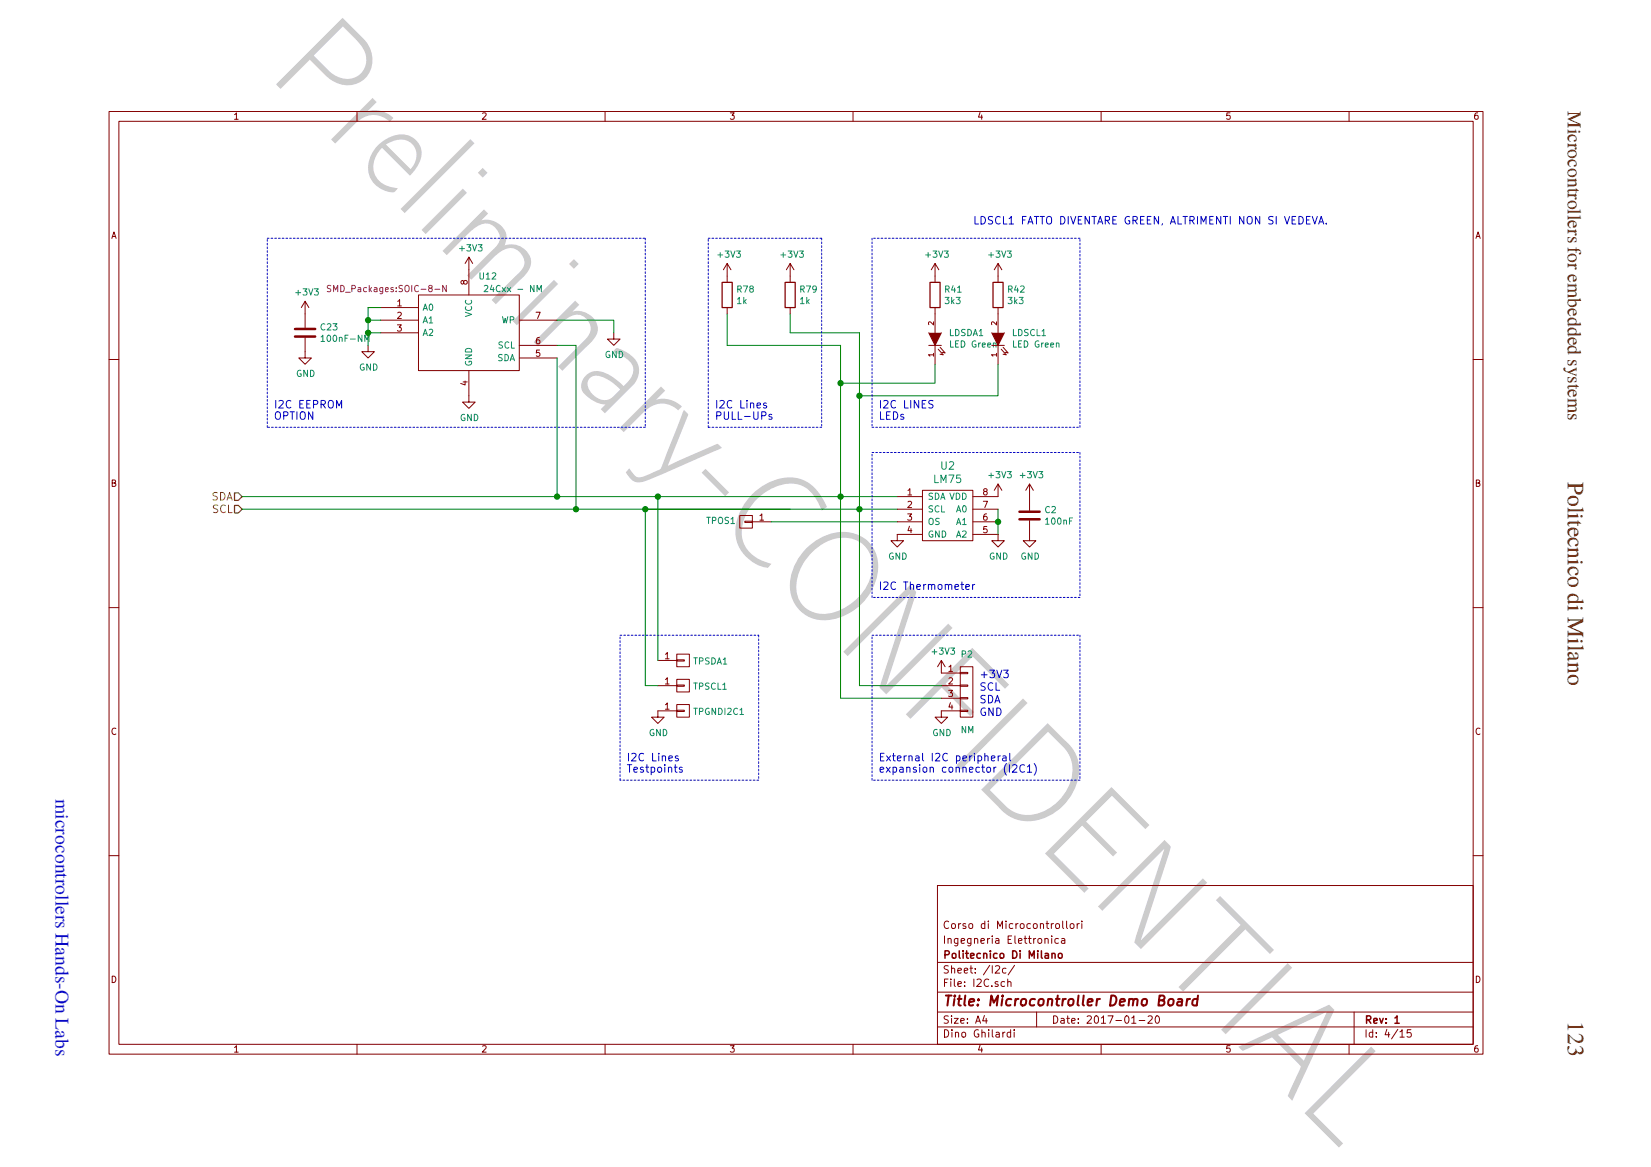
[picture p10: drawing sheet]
<svg xmlns="http://www.w3.org/2000/svg" width="297mm" height="210mm" viewBox="0 0 297 210" stroke-linecap="round" stroke-linejoin="round" font-family="sans-serif">
<g fill="none" stroke="#840000" stroke-width=".18">
<path d="M19.6 20.1h247.2v169.5h-247.2zM21.4 21.8h243.6v166h-243.6zM42.2 20.6l.3-.3v1.2M42.2 21.5h.7M64.2 20.1v1.7M86.8 20.4l.5-.1 .2 .3-.7 .9h.7M108.9 20.1v1.7M131.4 20.3h.7l-.4 .4 .4 .1v.5l-.2 .2-.5-.2M153.5 20.1v1.7M176.3 20.2l-.3 .9h.8M176.6 20.7v.8M198.1 20.1v1.7"/>
<path d="M221.3 20.3h-.5l-.1 .5 .2-.1 .3 .1 .1 .5-.2 .2-.4-.2M242.7 20.1v1.7M265.9 20.3l-.4 .1a.86 .86 0 0 0-.1 1h.5v-.4l-.2-.3-.3 .1-.1 .2M20.1 42.9l.4-1.2 .4 1.2M20.2 42.5h.6M265.5 42.9l.4-1.2 .4 1.2M265.6 42.5h.6M19.6 64.7h1.8M167.1 62.1h2.3M168.8 62.8l.9 1-.6-.1M169.1 62.5l.9 1-.5-.1M265 64.7h1.8"/>
<path d="M20.2 86.9l.5-.1 .1-.2-.1-.2-.5-.1v1.2h.4l.2-.4-.2-.2M161.4 89.3h4.6M161.4 91.6h4.6M161.4 93.9h4.6M163.3 92.4h.7l-.4 .5 .3 .1 .1 .4-.2 .2-.5-.2M163.4 90.3l.4-.1 .2 .3-.7 .8h.7M163.4 88.2l.3-.3v1.1M163.4 89h.6M163.6 94.7l-.2 .7h.7M163.9 95.1v.7M166 88.2h9v9.1h-9zM166 96.1h-4.6v1.2h1.2l-1.2 1.1-1.1-1.1h1.1"/>
<path d="M175 96.1h4.6v1.2h1.1l-1.1 1.1-1.2-1.1h1.2M175 91.6h4.6M175 93.9h4.6M176.9 90.2h.8l-.5 1.1M177.2 88.4l-.2-.3 .2-.2h.2l.2 .2-.1 .2-.5 .3v.2l.2 .2h.3l.1-.2v-.2l-.2-.2M177.5 92.4h-.2a.7 .7 0 0 0-.1 1.2l.3-.1 .1-.4-.2-.2h-.2l-.2 .2M177.5 94.7h-.5v.5l.4-.1 .2 .3v.2l-.2 .2-.4-.1M179.6 87.1l-.7 1.1M180.2 88.2l-.6-1.1v2.2h-4.6M185.2 87.1l-.6 1.1M185.2 93.6v3.7h1.2l-1.2 1.1-1.1-1.1h1.1M185.9 88.2l-.7-1.1v4.7"/>
<path d="M265.6 86.9l.5-.1 .1-.2v-.2l-.6-.1v1.2h.5l.2-.4-.3-.2M19.6 109.3h1.8M118.4 118.8h3.4M119.7 118.5h.7M119.7 117.7l.4-.3v1.1M121.8 118.7h1.3v.2h-1.3zM121.8 117.7h2.2v2.2h-2.2zM265 109.3h1.8M20.8 131.1a.55 .55 0 0 0-.7 .4 .55 .55 0 0 0 .5 .6l.2-.1M118.4 123.3h3.4M119.7 123h.7M119.7 122.2l.4-.3v1.1"/>
<path d="M121.8 123.2h1.3v.2h-1.3zM121.8 122.2h2.2v2.3h-2.2zM266.3 131.1a.55 .55 0 0 0-.8 .4 .55 .55 0 0 0 .6 .6l.2-.1M19.6 153.9h1.8M168.7 159.3h96.3v28.5h-96.3zM265 153.9h1.8M20.2 175.6a.58 .58 0 0 1 .7 .6 .58 .58 0 0 1-.7 .5zM168.7 178.5h96.3M168.7 173.1h96.3M265.6 175.6a.58 .58 0 0 1 .7 .6 .58 .58 0 0 1-.7 .5zM42.2 188.4l.3-.3v1.1M42.2 189.2h.7"/>
<path d="M64.2 187.8v1.8M86.8 188.2l.5-.1 .2 .3-.7 .8h.7M108.9 187.8v1.8M131.4 188.1h.7l-.4 .4 .4 .1v.5l-.2 .1-.5-.1M153.5 187.8v1.8M168.7 184.7h96.3M168.7 182h96.3M176.3 188l-.3 .9h.8M176.6 188.5v.7M186.5 182v2.7M198.1 187.8v1.8M221.3 188.1h-.5l-.1 .5 .2-.1 .3 .1 .1 .5-.2 .1-.4-.1"/>
<path d="M242.7 187.8v1.8M243.6 182v5.8M265.9 188.1l-.4 .1a.86 .86 0 0 0-.1 1h.5v-.5l-.2-.2-.3 .1-.1 .1"/>
</g>
<g fill="none" stroke="#008484" stroke-width=".18">
<path d="M167.2 93.4l.2-.2a.39 .39 0 0 1 .5 .4l-.1 .6-.4 .2-.2-.2zM167.8 95.6a.51 .51 0 0 0-.7 .5 .51 .51 0 0 0 .7 .4v-.4h-.2M167.8 88.8l-.4-.1-.2 .1v.3l.5 .2 .1 .3-.2 .2h-.5M167.8 91h-.4l-.2 .1v.3l.5 .2 .1 .3-.2 .2-.5-.1M168.3 88.7a.57 .57 0 0 1 .6 .6 .57 .57 0 0 1-.6 .5zM168.9 91.1a.5 .5 0 0 0-.6 0 .5 .5 0 0 0 0 .7l.3 .3 .3-.1M169 93.3l-.5-.1-.2 .2 .1 .3 .5 .2v.3l-.1 .2-.5-.1M169 95.5v1.1l-.7-1.1v1.1M169.2 89.8l.4-1.1 .4 1.1M169.4 89.5h.5M169.4 91v1.1h.6M169.5 95.5a.57 .57 0 0 1 .7 .6 .57 .57 0 0 1-.7 .5z"/>
<path d="M170.9 88.7l.4 1.1 .4-1.1M172 88.7a.57 .57 0 0 1 .7 .6 .57 .57 0 0 1-.7 .5zM172.1 96.6l.4-1.1 .4 1.1M172.1 94.4l.4-1.2 .4 1.2M172.1 92.1l.4-1.1 .4 1.1M172.2 96.3h.5M172.2 94h.5M172.2 91.8h.5M173.2 94.4h.6M173.2 93.5l.3-.3v1.2M173.2 95.6l.4-.1 .2 .3-.7 .8h.7M173.2 88.7a.57 .57 0 0 1 .6 .6 .57 .57 0 0 1-.6 .5z"/>
<path d="M173.3 91.1l.1-.1a.6 .6 0 0 1 .4 .5 .6 .6 0 0 1-.4 .6l-.2-.4zM188.8 91.2a.5 .5 0 0 0-.7 .5 .5 .5 0 0 0 .7 .4M189.2 91.2l.5-.1 .2 .3-.7 .8h.7"/>
</g>
<path d="M183.4 93.4h3.6M183.4 92h3.6" fill="none" stroke="#840000" stroke-width=".45"/>
<path d="M39.1 88.6h-.5l-.3 .2 .1 .3 .6 .3v.4a.55 .55 0 0 1-.7 .1M39.2 90.9l-.5-.1-.3 .3 .1 .3 .6 .3v.4a.56 .56 0 0 1-.7 0M39.7 88.6a.69 .69 0 0 1 .8 .7 .69 .69 0 0 1-.8 .6zM40.5 91a.63 .63 0 0 0-.8 .5 .63 .63 0 0 0 .8 .6M40.9 89.9l.4-1.3 .5 1.3M41 89.6h.6M41.1 90.8v1.4h.7" fill="none" stroke="#848400" stroke-width=".18"/>
<path d="M42.2 88.6h.7l.7 .7-.7 .7h-.7zM42.2 90.9h.7l.7 .7-.7 .7h-.7z" fill="none" stroke="#848400" stroke-width=".23"/>
<path d="M167.1 59.9h2.3l-1.2 2.2z" fill="#840000"/>
<path d="M167.1 59.9l1.1 2.2 1.2-2.2M168 57.9v.6l-.7-.6-.2 .2v.3M168.2 47.4l-.7 1.1M168.2 55.3v4.6M168.9 48.5l-.7-1.1v3.4M168 63.8h-.9l.2 .3M168 63.6v.5M168.2 62.1v3.4M178.4 62.1h2.3M180.1 62.8l.9 1-.5-.1M180.5 62.5l.9 1-.6-.1" fill="none" stroke="#840000" stroke-width=".18"/>
<path d="M167.3 50.8h1.8v4.5h-1.8z" fill="none" stroke="#840000" stroke-width=".23"/>
<path d="M178.4 59.9h2.3l-1.1 2.2z" fill="#840000"/>
<g fill="none" stroke="#840000" stroke-width=".18">
<path d="M130.8 49.7v1.1M130.8 55.3v1.2M142.2 49.7v1.1M142.2 55.3v1.2M178.4 59.9l1.2 2.2 1.1-2.2M179.3 57.9v.6l-.7-.6-.2 .2 .1 .3M179.6 55.3v4.6M179.6 47.4l-.7 1.1M180.2 48.5l-.6-1.1v3.4M179.3 63.8h-.9l.2 .3M179.3 63.6v.5M179.6 62.1v3.4"/>
<path d="M133.1 92.7h2.3v2.3h-2.3zM134 93.7h1.4v.3h-1.4zM135.4 93.9h3.4M136.7 92.7l.4-.3v1.2M136.7 93.6h.7M169.4 118.8l-.7 1.1M170 119.9l-.6-1.1v2.3h3.4M170.7 119.9l.4-.3v1.2M172.8 119.9h2.2v9.1h-2.2zM169.4 123.3h3.4M169.4 125.6h3.4M170.7 124.2h.7l-.4 .4 .3 .1 .1 .4-.2 .2-.5-.1"/>
<path d="M170.7 120.8h.7M170.7 122l.5-.1 .2 .3-.7 .8h.7M171 126.4l-.3 .8h.7M171.3 126.8v.8M172.8 127.9h-3.4v1.1h1.1l-1.1 1.1-1.2-1.1h1.2M172.8 127.7h1.3v.3h-1.3zM172.8 125.5h1.3v.2h-1.3zM172.8 123.2h1.3v.2h-1.3zM172.8 120.9h1.3v.3h-1.3z"/>
</g>
<path d="M129.9 50.8h1.8v4.5h-1.8zM141.3 50.8h1.8v4.5h-1.8zM178.7 50.8h1.8v4.5h-1.8z" fill="none" stroke="#840000" stroke-width=".23"/>
<path d="M167.7 117.2h.9M168.1 116.8v.9M169 116.5h.7l-.4 .5 .3 .1 .1 .4-.2 .2-.5-.1M170 116.5l.4 1.2 .4-1.2M171 116.5h.7l-.3 .5 .3 .1v.5l-.2 .1-.5-.1M173.1 117.7l.6-.1v-.4l-.6-.1v1.1M174.2 117.2l.4-.1 .2 .3-.7 .8h.7" fill="none" stroke="#008484" stroke-width=".18"/>
<path d="M179.6 91.6v4.5" fill="none" stroke="#008400" stroke-width=".18"/>
<circle cx="179.6" cy="93.9" r=".45" fill="#008400"/>
<circle cx="179.6" cy="93.9" r=".45" fill="none" stroke="#008400" stroke-width=".23"/>
<path d="M43.6 89.3h117.8M43.6 91.6h117.8M118.4 89.3v29.5" fill="none" stroke="#008400" stroke-width=".18"/>
<circle cx="118.4" cy="89.3" r=".45" fill="#008400"/>
<circle cx="118.4" cy="89.3" r=".45" fill="none" stroke="#008400" stroke-width=".23"/>
<path d="M154.6 59.9v63.4h14.8" fill="none" stroke="#008400" stroke-width=".18"/>
<circle cx="154.6" cy="91.6" r=".45" fill="#008400"/>
<circle cx="154.6" cy="91.6" r=".45" fill="none" stroke="#008400" stroke-width=".23"/>
<path d="M151.2 62.1v63.5h18.2" fill="none" stroke="#008400" stroke-width=".18"/>
<circle cx="151.2" cy="89.3" r=".45" fill="#008400"/>
<circle cx="151.2" cy="89.3" r=".45" fill="none" stroke="#008400" stroke-width=".23"/>
<path d="M142.2 59.9h12.4M168.2 65.5v3.4h-17M179.6 65.5v5.7h-25M138.8 93.9h22.6" fill="none" stroke="#008400" stroke-width=".18"/>
<path d="M130.8 47.4l-.7 1.1M131.5 48.5l-.7-1.1v2.3M142.2 47.4l-.7 1.1M142.8 48.5l-.6-1.1v2.3" fill="none" stroke="#840000" stroke-width=".18"/>
<path d="M156.9 42.9v34M194.3 42.9h-37.4M156.9 76.9h37.4M194.3 76.9v-34M156.9 81.4h37.4M194.3 81.4v26.1M156.9 107.5v-26.1M156.9 114.3h37.4M194.3 107.5h-37.4M194.3 114.3v26M156.9 140.3v-26M194.3 140.3h-37.4" fill="none" stroke="#0000c2" stroke-width=".18" stroke-dasharray=".3 .4"/>
<circle cx="154.6" cy="71.2" r=".45" fill="#008400"/>
<circle cx="154.6" cy="71.2" r=".45" fill="none" stroke="#008400" stroke-width=".23"/>
<path d="M130.8 62.1h20.4" fill="none" stroke="#008400" stroke-width=".18"/>
<circle cx="151.2" cy="68.9" r=".45" fill="#008400"/>
<circle cx="151.2" cy="68.9" r=".45" fill="none" stroke="#008400" stroke-width=".23"/>
<path d="M130.8 56.5v5.6M142.2 56.5v3.4M116.1 91.6v31.7h2.3" fill="none" stroke="#008400" stroke-width=".18"/>
<path d="M127.4 42.9h20.4M147.8 42.9v34M127.4 76.9v-34M147.8 76.9h-20.4" fill="none" stroke="#0000c2" stroke-width=".18" stroke-dasharray=".3 .4"/>
<circle cx="116.1" cy="91.6" r=".45" fill="#008400"/>
<circle cx="116.1" cy="91.6" r=".45" fill="none" stroke="#008400" stroke-width=".23"/>
<path d="M111.6 114.3h24.9M136.5 114.3v26M111.6 140.3v-26M136.5 140.3h-24.9" fill="none" stroke="#0000c2" stroke-width=".18" stroke-dasharray=".3 .4"/>
<g fill="none" stroke="#840000" stroke-width=".18">
<path d="M54.9 54.2l-.7 1.1M55.6 55.3l-.7-1.1v2.3M68.5 55.3h6.8M68.5 57.6h6.8M68.5 59.9h6.8M71.5 58.4h.7l-.4 .5 .3 .1 .1 .4-.2 .2-.5-.2M71.6 54.2l.3-.3v1.1M71.6 56.3l.4-.1 .2 .3-.7 .8h.7M71.6 55h.6M75.3 53.1h18.1v13.6h-18.1zM83.4 50.7l.2-.3h.3l.2 .3-.1 .3-.1 .1-.4-.1-.1-.3-.2-.3-.3 .3v.2l.3 .2 .2-.2M84.4 46.3l-.7 1.1"/>
<path d="M85 47.4l-.6-1.1v6.8M93.4 57.6h6.8M54.9 63.3v1.1h1.1l-1.1 1.1-1.1-1.1h1.1M84.4 66.7v5.6h1.1l-1.1 1.2-1.2-1.2h1.2M93.4 64.4h6.8M93.4 62.1h6.8M97 60.7l-.4 .1-.1 .4 .1 .6h.4l.1-.2-.1-.4-.3-.1-.2 .3M97.1 63h-.5l-.1 .5 .4-.1 .2 .2v.3l-.2 .2-.4-.1"/>
</g>
<g fill="none" stroke="#008484" stroke-width=".18">
<path d="M53.2 52.6h.9M53.6 52.2v.9M54.5 51.9h.7l-.4 .5 .4 .1v.4l-.2 .2-.5-.1M55.5 51.9l.4 1.2 .4-1.2M56.6 51.9h.7l-.4 .5 .3 .1v.5l-.2 .1-.4-.1M58.9 58.3l.4-.1 .2 .3-.7 .9h.7M59.9 58.2h.7l-.4 .5 .4 .1v.4l-.2 .2-.5-.2M76.1 55.8l.4-1.1 .4 1.1M76.2 55.5h.6M77.4 54.8l.1-.1a.61 .61 0 0 1 .4 .6 .61 .61 0 0 1-.4 .5 .74 .74 0 0 1-.1-1zM65.6 61.4v-1.1l.4 .8 .4-.8v1.1M83.8 65a.53 .53 0 0 0 .5 .7 .53 .53 0 0 0 .5-.7h-.4v.2"/>
<path d="M83.9 62.8a.6 .6 0 0 1 .7-.1 .6 .6 0 0 1 .3 .6h-1.2z"/>
</g>
<g fill="none" stroke="#840084" stroke-width=".18">
<path d="M59.5 51.4l-.4-.1-.2 .1 .1 .4 .4 .2 .1 .3-.2 .2-.4-.1M60 52.5v-1.2l.4 .8 .4-.8v1.2M61.3 51.3a.57 .57 0 0 1 .6 .6 .57 .57 0 0 1-.6 .6zM62.2 52.6h.8M63.3 51.9h.5l.2-.2-.1-.3-.6-.1v1.2M64.4 51.8h.5v.7M64.9 52l-.5 .2v.2h.5M66 51.8l-.4-.1-.2 .2 .1 .5h.5M66.4 51.3v1.2M66.5 52l.4 .5M66.9 51.7l-.5 .4M67.4 51.8h.4v.7"/>
<path d="M67.8 52h-.4l-.1 .2 .1 .3 .4-.1M68.9 51.7l-.1 1-.2 .2-.2-.1M68.9 51.8l-.4-.1-.2 .2 .1 .5h.5M69.4 52.1l.5-.1-.1-.2-.3-.1-.1 .2v.5h.4M70.8 51.8l-.3-.1-.2 .2 .1 .1 .4 .1v.3h-.5M71.3 52.4v.1M71.3 51.8v.1M72.4 51.4l-.4-.1-.2 .1v.4l.5 .2 .1 .3-.2 .2-.4-.1M72.9 51.5l.2-.2a.4 .4 0 0 1 .5 .4l-.1 .7h-.5a.82 .82 0 0 1-.1-.9zM74.1 51.3v1.2M75.3 51.4a.5 .5 0 0 0-.7 .1 .5 .5 0 0 0 0 .7l.4 .3 .3-.1M75.8 52h.8"/>
<path d="M77.3 51.8l-.2-.2 .2-.3h.3l.1 .1v.3l-.6 .3v.3l.2 .2h.3l.2-.2-.1-.4-.1-.1M78.2 52h.9M80.3 51.3v1.2l-.7-1.2v1.2"/>
</g>
<path d="M100.2 64.4v24.9" fill="none" stroke="#008400" stroke-width=".18"/>
<circle cx="100.2" cy="89.3" r=".45" fill="#008400"/>
<circle cx="100.2" cy="89.3" r=".45" fill="none" stroke="#008400" stroke-width=".23"/>
<path d="M66.2 57.6h2.3M66.2 59.9h2.3M66.2 55.3v6.8M100.2 62.1h3.4" fill="none" stroke="#008400" stroke-width=".18"/>
<path d="M66.2 62.1v1.2h1.2l-1.2 1.1-1.1-1.1h1.1" fill="none" stroke="#840000" stroke-width=".18"/>
<circle cx="66.2" cy="59.9" r=".45" fill="#008400"/>
<circle cx="66.2" cy="59.9" r=".45" fill="none" stroke="#008400" stroke-width=".23"/>
<path d="M66.2 55.3h2.3" fill="none" stroke="#008400" stroke-width=".18"/>
<circle cx="66.2" cy="57.6" r=".45" fill="#008400"/>
<circle cx="66.2" cy="57.6" r=".45" fill="none" stroke="#008400" stroke-width=".23"/>
<path d="M110.4 59.9v1.1h1.2l-1.2 1.1-1.1-1.1h1.1" fill="none" stroke="#840000" stroke-width=".18"/>
<path d="M100.2 57.6h10.2v2.3M103.6 62.1v29.5" fill="none" stroke="#008400" stroke-width=".18"/>
<path d="M48.1 42.9h68M116.1 42.9v34M48.1 76.9v-34M116.1 76.9h-68" fill="none" stroke="#0000c2" stroke-width=".18" stroke-dasharray=".3 .4"/>
<circle cx="103.6" cy="91.6" r=".45" fill="#008400"/>
<circle cx="103.6" cy="91.6" r=".45" fill="none" stroke="#008400" stroke-width=".23"/>
<text font-size="25.2" fill="#ccc" x="47.8" y="13.4" transform="rotate(45 47.8 13.4)">Preliminary-CONFIDENTIAL</text>
<text font-size="7" fill="#008484" x="52.8" y="62">T</text>
<text font-size="5" fill="#840000" x="117.2" y="128.8">#-El</text>
<g font-size="4.2" fill="#231f20">
<text x="282.1" y="86.8" transform="rotate(90 282.1 86.8)">Politecnico di Milano</text>
<text x="282.1" y="183.7" transform="rotate(90 282.1 183.7)">123</text>
</g>
<text font-size="3.5" fill="#231f20" x="282.1" y="20" transform="rotate(90 282.1 20)">Microcontrollers for embedded systems</text>
<text font-size="3.5" fill="#1616ee" x="10" y="143.7" transform="rotate(90 10 143.7)">microcontrollers Hands-On Labs</text>
<text font-size="3" fill="#840000" x="170" y="181.3">Title: Mlcrocontroller Demo Board</text>
<text font-size="2.8" fill="#840000" x="82.8" y="68.8">_,.</text>
<text font-size="2.4" fill="#840000" x="245.7" y="184.4">Rev: 1</text>
<text font-size="2.3" fill="#840000" x="169.9" y="172.7">Polltecnlco DI Milano</text>
<g font-size="2.1" fill="#840000">
<text x="169.8" y="169.9">lngegneria</text>
<text x="181.3" y="169.9">Elettronica</text>
</g>
<text font-size="2" fill="#008484" x="188" y="95.1">1D0nF</text>
<text font-size="2" fill="#0000c2" x="176.5" y="122.1">+3V3</text>
<g font-size="2" fill="#840000">
<text x="169.8" y="167.2">Corsa di Microcontrollori</text>
<text x="245.6" y="186.8">Id: 4/15</text>
</g>
<g font-size="1.9" fill="#0000c2">
<text x="175.3" y="40.3">LDSCL1</text>
<text x="183.8" y="40.3">FATTO</text>
<text x="190.7" y="40.3">DIVENTARE GREEN, ALTRIMENTI</text>
<text x="222.9" y="40.3">NON</text>
<text x="228.1" y="40.3">SI VEDEVA.</text>
<text x="49.4" y="75.6">OPTION</text>
<text x="49.5" y="73.6">12C EEPROM</text>
<text x="128.8" y="73.6">12C Lines</text>
<text x="128.8" y="75.5">PULL-UPs</text>
<text x="158.3" y="73.6">12C LINES</text>
<text x="158.3" y="75.6">LEDs</text>
<text x="158.3" y="106.2">12C Thermometer</text>
<text x="176.4" y="124.4">SCL</text>
<text x="176.4" y="128.9">GND</text>
<text x="176.4" y="126.6">SDA</text>
<text x="113" y="137.1">12C Lines</text>
<text x="158.3" y="137.1">External 12C</text>
<text x="172" y="137.1">peripheral</text>
<text x="112.8" y="139.1">Testpoints</text>
<text x="158.3" y="139.1">expansion</text>
<text x="169.5" y="139.1">connector (12C1)</text>
</g>
<g font-size="1.9" fill="#008484">
<text x="83.6" y="57.2">&gt;</text>
<text x="168.1" y="86.9">LM75</text>
<text x="169.4" y="84.6">U2</text>
</g>
<g font-size="1.9" fill="#840000">
<text x="96.3" y="57.5">7</text>
<text x="169.8" y="177.7">File:</text>
<text x="169.8" y="175.2">Sheet: /12c/</text>
<text x="175.1" y="177.7">12C.sch</text>
<text x="169.8" y="184.3">Size: A4</text>
<text x="189.4" y="184.2">Date: 2017-01-20</text>
<text x="169.8" y="186.8">Din a Ghi lard i</text>
</g>
<g font-size="1.8" fill="#008484">
<text x="82.6" y="45.3">+3V3</text>
<text x="129.1" y="46.4">+3V3</text>
<text x="140.4" y="46.4">+3V3</text>
<text x="166.5" y="46.4">+3V3</text>
<text x="177.8" y="46.4">+3V3</text>
<text x="87" y="52.6">24Cxx -</text>
<text x="95.4" y="52.6">NM</text>
<text x="132.5" y="54.8">1k</text>
<text x="143.9" y="54.8">1k</text>
<text x="170" y="54.8">3k3</text>
<text x="83.6" y="64.7">z</text>
<text x="177.8" y="86.1">+3V3</text>
<text x="183.5" y="86.1">+3V3</text>
</g>
<g font-size="1.7" fill="#008484">
<text x="86.2" y="50.3">U12</text>
<text x="132.6" y="52.6">R78</text>
<text x="144" y="52.6">R79</text>
<text x="170" y="52.7">R41</text>
<text x="181.4" y="52.7">R42</text>
<text x="76" y="58.2">A1</text>
<text x="90.3" y="58.2">WP</text>
<text x="181.3" y="54.8">3k3</text>
<text x="57.7" y="62">100nF-N</text>
<text x="76" y="60.5">A2</text>
<text x="89.6" y="62.8">SCL</text>
<text x="89.6" y="65">SDA</text>
<text x="108.9" y="64.5">GND</text>
<text x="170.9" y="60.5">LDSDA1</text>
<text x="170.9" y="62.9">LED Gree....</text>
<text x="182.2" y="60.5">LDSCL1</text>
<text x="182.2" y="62.9">LED Green</text>
<text x="53.4" y="67.3">GND</text>
<text x="64.7" y="67.3">GND</text>
<text x="82.9" y="75.8">GND</text>
<text x="127.1" y="94.3">TPOS1</text>
<text x="159.9" y="100.7">GND</text>
<text x="178.1" y="100.7">GND</text>
<text x="183.7" y="100.7">GND</text>
<text x="124.8" y="119.6">TPSDA1</text>
<text x="124.7" y="124.2">TPSCL1</text>
<text x="124.8" y="128.8">TPGNDl2C1</text>
<text x="116.9" y="132.5">GND</text>
<text x="167.9" y="132.2">GND</text>
<text x="173" y="132.2">NM</text>
</g>
<g font-size="1.6" fill="#008484">
<text x="83.6" y="54.8">u</text>
<text x="83.6" y="55.9">u</text>
</g>
</svg>
